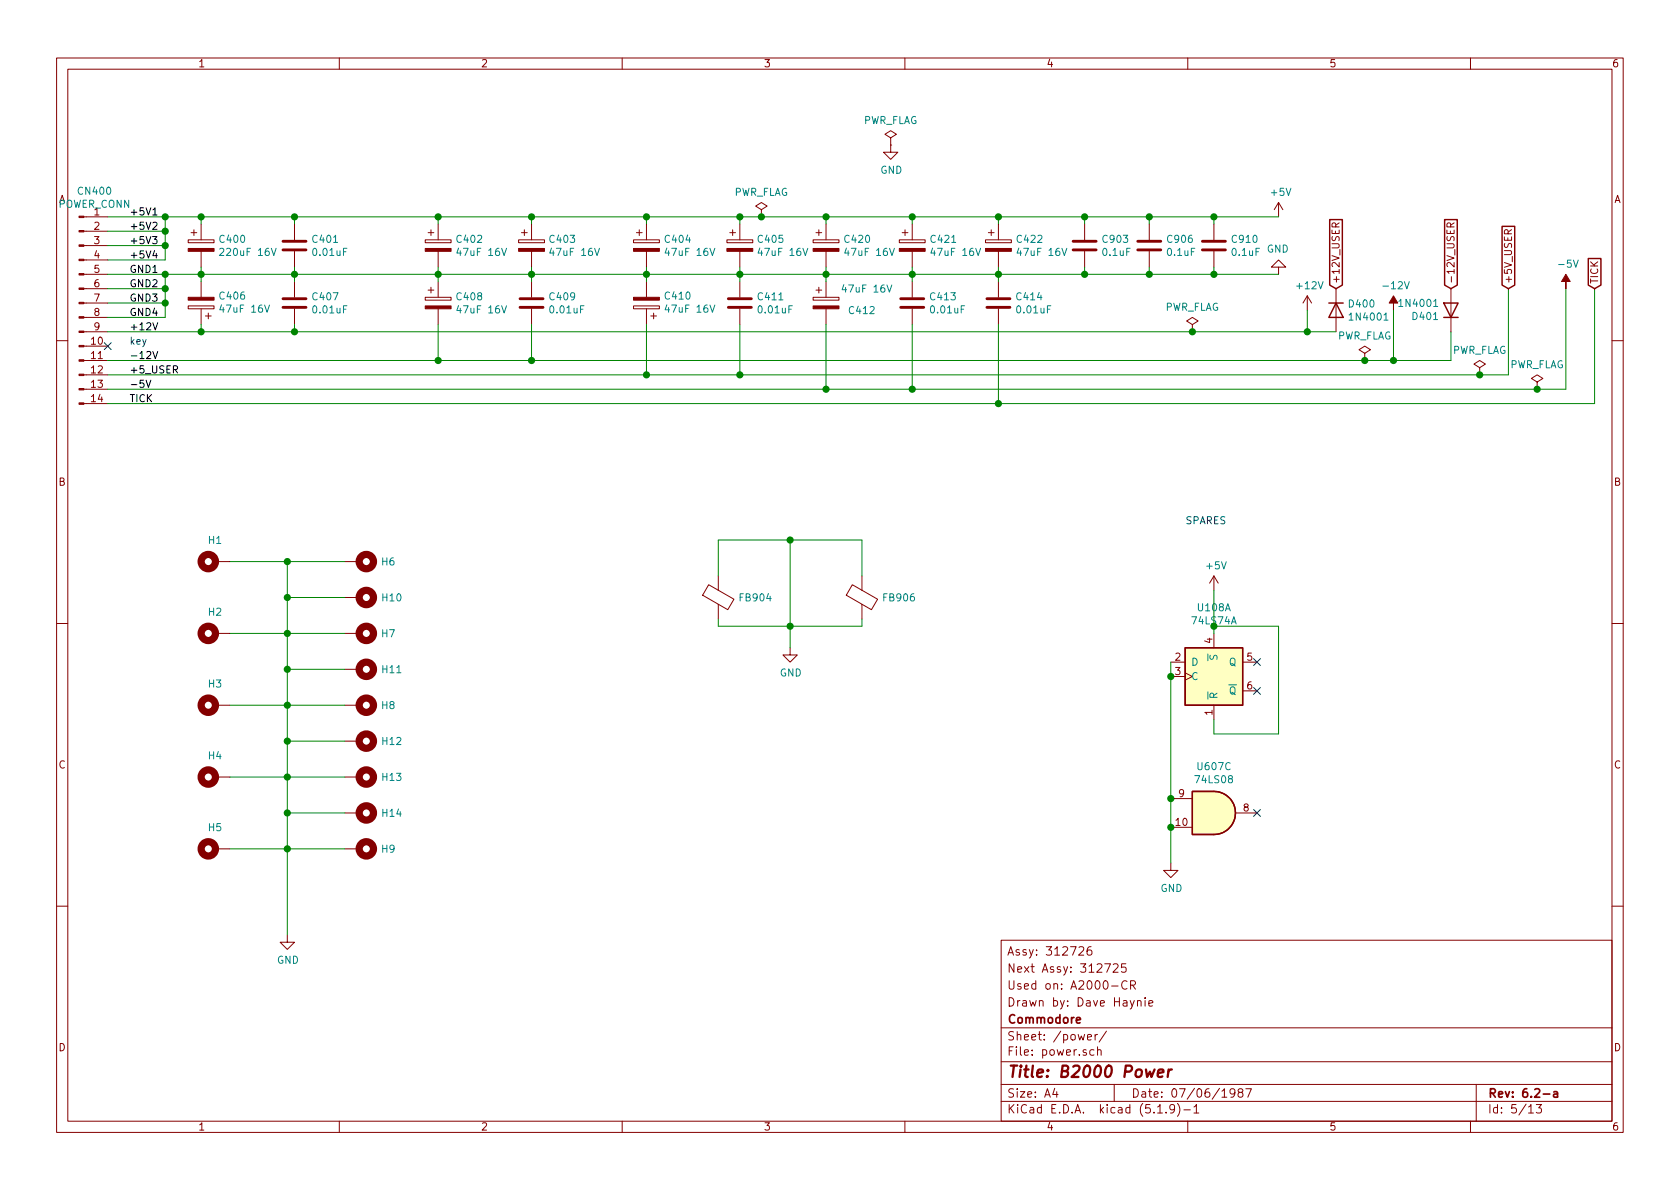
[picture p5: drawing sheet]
<svg xmlns="http://www.w3.org/2000/svg" width="297mm" height="210mm" viewBox="0 0 297 210" stroke-linecap="round" stroke-linejoin="round" font-family="sans-serif">
<g fill="none" stroke="#840000" stroke-width=".18">
<path d="M10 10.3h277v189.9h-277zM12 12.2h273v186.1h-273zM60 10.3v1.9M110 10.3v1.9M160 10.3v1.9M210 10.3v1.9M260 10.3v1.9M14.8 38.3h4.2M35.6 39.6v2.8M52.1 39.6v2.8M77.5 39.6v2.8M94 39.6v2.8"/>
<path d="M114.3 39.6v2.8M130.8 39.6v2.8M134.6 37.1l1-.7-1-.6-1 .6 1 .7v1.2M134.6 38.3h.1M146 39.6v2.8M157.5 24.4l1-.7-1-.6-1 .6 1 .7v1.2M157.5 25.6h.1M157.5 25.6v1.3h1.2l-1.2 1.3-1.3-1.3h1.3M161.3 39.6v2.8M176.5 39.6v2.8M191.8 39.6v2.8M203.2 39.6v2.8"/>
<path d="M214.6 39.6v2.8M226.1 35.8l-.8 1.3M226.1 35.8v2.5M226.1 35.8l.7 1.3M236.8 39.4l-.6 .4M257.1 39.4l-.6 .4M14.8 58.7h4.2M14.8 56.1h4.2M14.8 53.6h4.2M14.8 51h4.2M14.8 48.5h4.2M14.8 46h4.2"/>
<path d="M14.8 43.4h4.2M14.8 40.9h4.2M33.3 54.1h4.5v.5h-4.5zM33.3 42.4h4.5v.5h-4.5zM33.8 41.1h1M34.3 40.6v1.1M35.6 44.4v2.8M35.6 49.8v2.8M35.6 54.6v2.8M36.3 55.9h1M36.8 55.4v1M52.1 44.4v2.8"/>
<path d="M52.1 49.8v2.8M52.1 54.6v2.8M75.2 52.6h4.6v.5h-4.6zM75.2 42.4h4.6v.5h-4.6zM75.7 51.3h1M75.7 41.1h1M76.2 40.6v1.1M76.2 50.8v1M77.5 44.4v2.8M77.5 49.8v2.8M77.5 54.6v2.8M91.7 42.4h4.6v.5h-4.6z"/>
<path d="M92.2 41.1h1M92.7 40.6v1.1M94 44.4v2.8M94 49.8v2.8M94 54.6v2.8M112 54.1h4.6v.5h-4.6zM112 42.4h4.6v.5h-4.6zM112.5 41.1h1M113 40.6v1.1M114.3 44.4v2.8M114.3 49.8v2.8M114.3 54.6v2.8"/>
<path d="M115.1 55.9h1M115.6 55.4v1M128.5 42.4h4.6v.5h-4.6zM129 41.1h1M129.5 40.6v1.1M130.8 44.4v2.8M130.8 49.8v2.8M130.8 54.6v2.8M143.8 52.6h4.5v.5h-4.5zM143.8 42.4h4.5v.5h-4.5zM144.3 51.3h1M144.3 41.1h1"/>
<path d="M144.8 40.6v1.1M144.8 50.8v1M146 44.4v2.8M146 49.8v2.8M146 54.6v2.8M159 42.4h4.6v.5h-4.6zM159.5 41.1h1M160 40.6v1.1M161.3 44.4v2.8M161.3 49.8v2.8M161.3 54.6v2.8M174.2 42.4h4.6v.5h-4.6z"/>
<path d="M174.8 41.1h1M175.3 40.6v1.1M176.5 44.4v2.8M176.5 49.8v2.8M176.5 54.6v2.8M191.8 44.4v2.8M203.2 44.4v2.8M210.8 57.4l1-.6-1-.7-1 .7 1 .6v1.3M210.8 58.7h.1M214.6 44.4v2.8M226.1 47.2h1.2l-1.2-1.2-1.3 1.2h1.3v1.3M231.1 52.3l-.7 1.3"/>
<path d="M231.1 52.3v2.6M231.1 52.3l.8 1.3M236.2 40.1l-.1-.6h-.5l-.1 .1v.5h1.3M236.2 51v7.7M256.5 40.1l-.1-.6h-.4l-.2 .1v.5h1.3M256.5 51v7.7M266.6 41.3v-.6l-.2-.1-.3 .1-.1 .2v.4h1.3M267.3 40.6l-.7 .4M10 60.2h2M14.8 71.4h4.2M14.8 68.8h4.2M14.8 66.3h4.2"/>
<path d="M14.8 63.7h4.2M14.8 61.2h4.2M241.3 62.5l1-.7-1-.6-1 .6 1 .7v1.2M241.3 63.7h.1M261.6 65l1-.6-1-.7-1 .7 1 .6v1.3M261.6 66.3h.1M271.8 67.6l1-.7-1-.6-1 .6 1 .7v1.2M271.8 68.8h.1M285 60.2h2M38.1 99.3h2.5M61 99.3h2.5M10 110.3h2"/>
<path d="M38.1 112h2.5M61 112h2.5M61 118.4h2.5M61 105.7h2.5M125.3 103.4l4.5 2.6-1.1 1.8-4.5-2.5zM127 101.8v2.6M127 106.9v2.6M139.7 114.5v1.3h1.3l-1.3 1.3-1.3-1.3h1.3M150.7 103.4l4.5 2.6-1.1 1.8-4.5-2.5zM152.4 101.8v2.6M152.4 106.9v2.6M207 117.1h2.5"/>
<path d="M207 119.6h2.5M209.5 119l1.3 .6-1.3 .7M214.6 101.8v2.6M214.6 112v2.5M214.6 101.8l-.7 1.3M214.6 101.8l.8 1.3M219.7 117.1h2.5M285 110.3h2M38.1 124.7h2.5M38.1 137.4h2.5M61 124.7h2.5M61 137.4h2.5"/>
<path d="M61 131.1h2.5M214.6 124.7v2.5M219.7 122.2h2.5M38.1 150.1h2.5M61 150.1h2.5M61 143.8h2.5M207 152.6v1.3h1.3l-1.3 1.3-1.3-1.3h1.3M207 146.3h3.8M207 141.2h3.8M218.4 143.8h3.8M10 160.2h2M50.8 165.3v1.3h1.3l-1.3 1.3-1.3-1.3h1.3"/>
<path d="M177 166.3h108v32h-108zM190.8 167.6l.2-.2h.3l.3 .2v.2v.2l-.9 .9h.9M192.9 167.4a.59 .59 0 0 0-.7 .6v.6l.1 .2 .5 .1 .2-.1 .1-.5-.2-.3h-.4l-.3 .3M195.3 170.4h1l-.6 1.5M196.5 174.4h1.2M196.8 170.6l.3-.2h.3l.3 .5-.9 1h.9M199.1 170.4h-.8v.7l.2-.1 .5 .1 .1 .2v.5l-.3 .1-.5-.1M199.3 173.6a.7 .7 0 0 0-.9 .2 .7 .7 0 0 0 .1 .9 .55 .55 0 0 0 .8 .1M199.9 174.2l.7-.1 .2-.2-.1-.3-.2-.2h-.6v1.5M200.3 174.2l.5 .7M201.1 177.1l.2-.2 .4 .1 .1 .9M201.1 176.9v1"/>
<path d="M202.5 176.4v.2M202.5 176.9v1M203.1 177.4l.7-.1v-.3l-.5-.1-.2 .2 .1 .7h.6M285 160.2h2M60 198.3v1.9M110 198.3v1.9M160 198.3v1.9M177 194.8h108M177 191.8h108M177 187.8h108M177 181.8h108M186.5 192.5l-.4 1h1"/>
<path d="M186.8 193v1M192.3 183.4l.7-.1-.1-.3-.4-.1-.2 .2v.7h.6M193.4 185.7l-.4-.1-.3 .3 .1 .6 .2 .1 .4-.1M193.6 182.9v1M194.1 185.7l.2-.1 .3 .1 .1 .9M194.1 182.9l-.5 .3M194.1 185.1v1.5M195.6 182.3l-1.3 2M197 191.8v3M204.7 196.8h.8M206.2 196.7v.1M207.7 196l-.1 .1a.48 .48 0 0 1-.6 .1l-.2-.2 .2-.6a.48 .48 0 0 1 .6 .1 1.27 1.27 0 0 1-.2 1.2l-.4 .1"/>
<path d="M208.2 195.1a1.71 1.71 0 0 1 0 2.3M209.3 196.3h1.2M210 198.3v1.9M211.1 195.8l.4-.5v1.5M211.1 196.8h.9M216.1 194h.8M218.3 193.2l-.2 .3h-.3l-.3-.3v-.4l.1-.2 .5-.1 .2 .2a1.19 1.19 0 0 1-.2 1.2l-.5 .1M219.2 193.2l-.3-.3 .1-.2 .2-.2 .4 .1 .2 .2-.1 .2-.7 .2a.48 .48 0 0 0 0 .7l.2 .1 .5-.1a.48 .48 0 0 0-.2-.7M220.3 192.5h1l-.7 1.5M260 198.3v1.9M261 191.8v6.5M270.3 195.8l.4-.5v1.5"/>
<path d="M270.3 196.8h.8M271.6 195.3h.9l-.4 .6 .4 .1v.7l-.2 .1-.7-.1"/>
</g>
<path d="M190.3 180.4l.7-.1v-.3l-.5-.1-.2 .2 .1 .7h.6M272.9 193.5h1.1M274.7 193.1h.6l.1 .9M275.4 193.4l-.5 .1-.2 .2v.2l.2 .1 .5-.1" fill="none" stroke="#840000" stroke-width=".3"/>
<path d="M202.6 189.1l.2 1.3 .5-.9 .3 .9 .5-1.3M204.7 189.8l1-.2v-.4l-.6-.1-.3 .3-.1 .9 .2 .1 .6-.1M206.6 189.1l-.1 1.3M207.2 189.1a.54 .54 0 0 0-.6 .4" fill="none" stroke="#840000" stroke-width=".41"/>
<g fill="none" stroke="#840000" stroke-width="1.3">
<circle cx="36.8" cy="99.3" r="1.27"/>
<circle cx="64.8" cy="99.3" r="1.27"/>
<circle cx="36.8" cy="112" r="1.27"/>
<circle cx="64.8" cy="112" r="1.27"/>
<circle cx="64.8" cy="118.4" r="1.27"/>
<circle cx="64.8" cy="105.7" r="1.27"/>
<circle cx="36.8" cy="124.7" r="1.27"/>
<circle cx="36.8" cy="137.4" r="1.27"/>
<circle cx="64.8" cy="124.7" r="1.27"/>
<circle cx="64.8" cy="131.1" r="1.27"/>
<circle cx="64.8" cy="137.4" r="1.27"/>
<circle cx="36.8" cy="150.1" r="1.27"/>
<circle cx="64.8" cy="150.1" r="1.27"/>
<circle cx="64.8" cy="143.8" r="1.27"/>
</g>
<g fill="none" stroke="#840000" stroke-width=".51">
<path d="M50 54.4h4.1M50 52.8h4.1M50 44.2h4.1M50 42.7h4.1M91.9 54.4h4.1M91.9 52.8h4.1M128.8 54.4h4M128.8 52.8h4M159.3 54.4h4M159.3 52.8h4M174.5 54.4h4.1M174.5 52.8h4.1"/>
<path d="M189.7 44.2h4.1M189.7 42.7h4.1M201.2 44.2h4M201.2 42.7h4M212.6 44.2h4.1M212.6 42.7h4.1"/>
</g>
<g fill="#840000" stroke="#840000" stroke-width=".18">
<path d="M143.8 54.1h4.5v.5h-4.5z"/>
<path d="M112 52.6h4.6v.5h-4.6z"/>
<path d="M33.3 52.6h4.5v.5h-4.5z"/>
<path d="M246.4 52.3l.7 1.3h-.7v1.3v-1.3h-.8z"/>
<path d="M14 71.2h.8v.3h-.8z"/>
<path d="M14 68.7h.8v.3h-.8z"/>
<path d="M14 66.2h.8v.2h-.8z"/>
<path d="M14 63.6h.8v.3h-.8z"/>
<path d="M14 61.1h.8v.2h-.8z"/>
<path d="M14 58.5h.8v.3h-.8z"/>
<path d="M14 56h.8v.3h-.8z"/>
<path d="M14 53.5h.8v.2h-.8z"/>
<path d="M14 50.9h.8v.3h-.8z"/>
<path d="M14 48.4h.8v.2h-.8z"/>
<path d="M14 45.8h.8v.3h-.8z"/>
<path d="M14 43.3h.8v.3h-.8z"/>
<path d="M14 40.8h.8v.2h-.8z"/>
<path d="M14 38.2h.8v.3h-.8z"/>
<path d="M75.2 54.1h4.6v.5h-4.6z"/>
<path d="M276.9 48.5l.7 1.3h-.7v1.2v-1.2h-.8z"/>
<path d="M143.8 43.9h4.5v.5h-4.5z"/>
<path d="M159 43.9h4.6v.5h-4.6z"/>
<path d="M174.2 43.9h4.6v.5h-4.6z"/>
<path d="M128.5 43.9h4.6v.5h-4.6z"/>
<path d="M33.3 43.9h4.5v.5h-4.5z"/>
<path d="M75.2 43.9h4.6v.5h-4.6z"/>
<path d="M91.7 43.9h4.6v.5h-4.6z"/>
<path d="M112 43.9h4.6v.5h-4.6z"/>
</g>
<g fill="none" stroke="#008484" stroke-width=".18">
<path d="M38.8 44l.5-.1 .3 .4-.1 .2-.7 .7h.8M46.8 53.9l.4 1.3 .5-1.3M48 43.9l.4 1.3 .4-1.3M88.7 54.1l.4 1.2 .5-1.2M88.7 43.9l.4 1.3 .5-1.3M105.1 43.9l.5 1.3 .4-1.3M125.5 53.9l.5 1.3 .4-1.3M125.5 43.9l.5 1.3 .4-1.3M142 43.9l.4 1.3 .4-1.3M156.8 50.4l.5 1.3 .4-1.3M157.3 43.9l.4 1.3 .4-1.3M172.5 43.9l.4 1.3 .5-1.3"/>
<path d="M187.8 43.9l.4 1.3 .4-1.3M244.7 56.6h.7M253.5 54.2h.7"/>
</g>
<path d="M235.1 38.8h2.2v11.6l-1.1 .6-1.1-.6zM255.4 38.8h2.3v11.6l-1.2 .6-1.1-.6zM234.9 53.6h2.6M236.2 53.6l1.3 2.5h-2.6zM255.3 53.6h2.5l-1.3 2.5zM255.3 56.1h2.5M265.6 40h2.2v10.4l-1.1 .6-1.1-.6zM280.8 45.7h2.3v4.7l-1.2 .6-1.1-.6zM209.5 114.5h10.2v10.2h-10.2zM210.8 139.9h3.8a3.8 3.8 0 0 1 3.8 3.9 3.8 3.8 0 0 1-3.8 3.8h-3.8z" fill="none" stroke="#840000" stroke-width=".25"/>
<g fill="#ffffc2" stroke="#ffffc2" stroke-width=".18">
<path d="M209.5 114.5h10.2v10.2h-10.2z"/>
<path d="M214.6 139.9a3.8 3.8 0 0 1 3.8 3.9 3.8 3.8 0 0 1-3.8 3.8z"/>
<path d="M210.8 139.9h3.8v7.7h-3.8z"/>
</g>
<g fill="none" stroke="#008400" stroke-width=".18">
<path d="M19 38.3h207.1M29.2 38.3v7.7h-10.2M35.6 38.3v1.3M52.1 38.3v1.3M77.5 38.3v1.3M94 38.3v1.3M114.3 38.3v1.3M130.8 38.3v1.3M146 38.3v1.3M161.3 38.3v1.3M176.5 38.3v1.3M191.8 38.3v1.3"/>
<path d="M203.2 38.3v1.3M214.6 38.3v1.3M19 58.7h217.2M19 48.5h207.1M19 53.6h10.2M19 51h10.2M19 40.9h10.2M19 43.4h10.2M29.2 48.5v7.6h-10.2M35.6 47.2v2.6M35.6 57.4v1.3M52.1 47.2v2.6"/>
<path d="M52.1 57.4v1.3M77.5 47.2v2.6M77.5 57.4v6.3M94 47.2v2.6M94 57.4v6.3M114.3 47.2v2.6M114.3 57.4v8.9M130.8 47.2v2.6M130.8 57.4v8.9M146 47.2v2.6M146 57.4v11.4M161.3 47.2v2.6"/>
<path d="M161.3 57.4v11.4M176.5 47.2v2.6M176.5 57.4v14M191.8 47.2v1.3M203.2 47.2v1.3M214.6 47.2v1.3M231.1 54.9v3.8M246.4 54.9v8.8M256.5 58.7v5h-237.5M266.7 51v15.3h-247.7M276.9 51v17.8h-257.9M281.9 51v20.4h-262.9"/>
<path d="M40.6 99.3h20.4M50.8 99.3v66M139.7 95.5v19M40.6 112h20.4M50.8 105.7h10.2M50.8 118.4h10.2M127 101.8v-6.3h25.4v6.3M127 109.5v1.2h25.4v-1.2M207 117.1v35.5M214.6 104.4v7.6M214.6 110.7h11.5v19.1h-11.5v-2.6M40.6 124.7h20.4"/>
<path d="M40.6 137.4h20.4M50.8 131.1h10.2M40.6 150.1h20.4M50.8 143.8h10.2"/>
</g>
<path d="M27 39.4l.5-.1 .2 .1 .1 .2-.1 .2-.7 .8h.8M27 37.1l.4-.4v1.3M27 38h.8M27 41.8h.8l-.5 .5 .4 .1v.6l-.2 .1-.5-.1M27 57.1l.5 1.2 .4-1.2M27.3 44.3l-.3 .9h.8M27.6 44.8v.8M25.8 67.2l.4 1.3 .5-1.3M27 62.1l.5 1.3 .4-1.3M30.7 65.3h.6l.1-.2-.1-.3-.2-.1h-.4v1.3M31 65.3l.4 .7" fill="none" stroke="#000" stroke-width=".18"/>
<g fill="#008400" stroke="#008400" stroke-width=".25">
<circle cx="50.8" cy="118.4" r=".51"/>
<circle cx="207" cy="146.3" r=".51"/>
<circle cx="94" cy="63.7" r=".51"/>
<circle cx="241.3" cy="63.7" r=".51"/>
<circle cx="50.8" cy="131.1" r=".51"/>
<circle cx="29.2" cy="40.9" r=".51"/>
<circle cx="77.5" cy="63.7" r=".51"/>
<circle cx="50.8" cy="143.8" r=".51"/>
<circle cx="261.6" cy="66.3" r=".51"/>
<circle cx="29.2" cy="43.4" r=".51"/>
<circle cx="134.6" cy="38.3" r=".51"/>
<circle cx="271.8" cy="68.8" r=".51"/>
<circle cx="35.6" cy="58.7" r=".51"/>
<circle cx="29.2" cy="48.5" r=".51"/>
<circle cx="203.2" cy="38.3" r=".51"/>
<circle cx="29.2" cy="38.3" r=".51"/>
<circle cx="210.8" cy="58.7" r=".51"/>
<circle cx="50.8" cy="105.7" r=".51"/>
<circle cx="114.3" cy="66.3" r=".51"/>
<circle cx="207" cy="141.2" r=".51"/>
<circle cx="130.8" cy="66.3" r=".51"/>
<circle cx="207" cy="119.6" r=".51"/>
<circle cx="214.6" cy="110.7" r=".51"/>
<circle cx="146.1" cy="68.8" r=".51"/>
<circle cx="161.3" cy="68.8" r=".51"/>
<circle cx="139.7" cy="95.5" r=".51"/>
<circle cx="176.5" cy="71.4" r=".51"/>
<circle cx="139.7" cy="110.7" r=".51"/>
<circle cx="52.1" cy="58.7" r=".51"/>
<circle cx="231.1" cy="58.7" r=".51"/>
<circle cx="246.4" cy="63.7" r=".51"/>
<circle cx="52.1" cy="38.3" r=".51"/>
<circle cx="191.8" cy="38.3" r=".51"/>
<circle cx="35.6" cy="48.5" r=".51"/>
<circle cx="130.8" cy="38.3" r=".51"/>
<circle cx="214.6" cy="38.3" r=".51"/>
<circle cx="114.3" cy="38.3" r=".51"/>
<circle cx="52.1" cy="48.5" r=".51"/>
<circle cx="214.6" cy="48.5" r=".51"/>
<circle cx="94" cy="38.3" r=".51"/>
<circle cx="203.2" cy="48.5" r=".51"/>
<circle cx="77.5" cy="48.5" r=".51"/>
<circle cx="77.5" cy="38.3" r=".51"/>
<circle cx="191.8" cy="48.5" r=".51"/>
<circle cx="94" cy="48.5" r=".51"/>
<circle cx="161.3" cy="48.5" r=".51"/>
<circle cx="176.5" cy="38.3" r=".51"/>
<circle cx="114.3" cy="48.5" r=".51"/>
<circle cx="50.8" cy="99.3" r=".51"/>
<circle cx="29.2" cy="51" r=".51"/>
<circle cx="146.1" cy="48.5" r=".51"/>
<circle cx="50.8" cy="112" r=".51"/>
<circle cx="146.1" cy="38.3" r=".51"/>
<circle cx="29.2" cy="53.6" r=".51"/>
<circle cx="50.8" cy="124.7" r=".51"/>
<circle cx="50.8" cy="137.4" r=".51"/>
<circle cx="161.3" cy="38.3" r=".51"/>
<circle cx="176.5" cy="48.5" r=".51"/>
<circle cx="130.8" cy="48.5" r=".51"/>
<circle cx="50.8" cy="150.1" r=".51"/>
<circle cx="35.6" cy="38.3" r=".51"/>
</g>
<path d="M18.4 60.6l1.3 1.2M19.7 60.6l-1.3 1.2M221.6 116.5l1.3 1.2M222.9 116.5l-1.3 1.2M221.6 121.6l1.3 1.2M222.9 121.6l-1.3 1.2M221.6 143.1l1.3 1.3M222.9 143.1l-1.3 1.3" fill="none" stroke="#000084" stroke-width=".18"/>
<text font-size="2.8" fill="#840000" x="178" y="190.5">Title: B2000 Power</text>
<g font-size="2.1" fill="#840000">
<text x="178" y="172">Next Assy: 312725</text>
<text x="178" y="169">Assy: 312726</text>
<text x="178" y="178">Drawn by: Dave Haynie</text>
<text x="178" y="175">Used on: A2000-CR</text>
<text x="178" y="184">Sheet: /power/</text>
<text x="178" y="181">Commodore</text>
<text x="178" y="186.7">File: power.sch</text>
<text x="178" y="196.9">KiCad E.D.A. kicad (5.1.9)-1</text>
<text x="178" y="194.1">Size: A4</text>
<text x="200" y="194.1">Date: 07/06/1987</text>
<text x="263" y="194.1">Rev: 6.2-a</text>
<text x="263" y="196.9">Id: 5/13</text>
</g>
<g font-size="1.8" fill="#840000">
<text x="35" y="11.9">1</text>
<text x="85" y="11.9">2</text>
<text x="135" y="11.9">3</text>
<text x="185" y="11.9">4</text>
<text x="235" y="11.9">5</text>
<text x="285" y="11.9">6</text>
<text x="10.4" y="35.9">A</text>
<text x="285.4" y="35.9">A</text>
<text x="16.7" y="40.6">2</text>
<text x="16.7" y="43.2">3</text>
<text x="16.7" y="45.7">4</text>
<text x="16.7" y="48.3">5</text>
<text x="16.7" y="50.8">6</text>
<text x="16.7" y="53.3">7</text>
<text x="236.9" y="50.3" transform="rotate(-90 236.9 50.3)">+12V_USER</text>
<text x="257.2" y="50.3" transform="rotate(-90 257.2 50.3)">-12V_USER</text>
<text x="267.3" y="50.3" transform="rotate(-90 267.3 50.3)">+5V_USER</text>
<text x="282.6" y="50.3" transform="rotate(-90 282.6 50.3)">TICK</text>
<text x="16.7" y="55.9">8</text>
<text x="16.7" y="58.4">9</text>
<text x="16.2" y="61">10</text>
<text x="16.2" y="63.5">11</text>
<text x="16.2" y="66">12</text>
<text x="16.2" y="68.6">13</text>
<text x="16.2" y="71.1">14</text>
<text x="10.4" y="85.9">B</text>
<text x="285.4" y="85.9">B</text>
<text x="214.4" y="113.8" transform="rotate(-90 214.4 113.8)">4</text>
<text x="207.8" y="116.8">2</text>
<text x="207.8" y="119.4">3</text>
<text x="220.5" y="116.8">5</text>
<text x="220.5" y="121.9">6</text>
<text x="214.4" y="126.5" transform="rotate(-90 214.4 126.5)">1</text>
<text x="10.4" y="135.9">C</text>
<text x="285.4" y="135.9">C</text>
<text x="208.4" y="141">9</text>
<text x="219.9" y="143.5">8</text>
<text x="207.9" y="146">10</text>
<text x="10.4" y="185.9">D</text>
<text x="285.4" y="185.9">D</text>
<text x="35" y="199.9">1</text>
<text x="85" y="199.9">2</text>
<text x="135" y="199.9">3</text>
<text x="185" y="199.9">4</text>
<text x="235" y="199.9">5</text>
<text x="285" y="199.9">6</text>
</g>
<g font-size="1.8" fill="#008484">
<text x="152.5" y="21.9">PWR_FLAG</text>
<text x="14" y="34.4">CN400</text>
<text x="129.7" y="34.6">PWR_FLAG</text>
<text x="155.7" y="30.7">GND</text>
<text x="224.8" y="34.6">+5V</text>
<text x="10.3" y="36.7">POWER_CONN</text>
<text x="16.7" y="38.1">1</text>
<text x="39" y="42.9">C400</text>
<text x="39.4" y="45.3">220uF 16V</text>
<text x="55.4" y="42.9">C401</text>
<text x="55.5" y="45.3">0.01uF</text>
<text x="80.9" y="42.9">C402</text>
<text x="81.2" y="45.3">47uF 16V</text>
<text x="97.3" y="42.9">C403</text>
<text x="97.7" y="45.3">47uF 16V</text>
<text x="117.7" y="42.9">C404</text>
<text x="118.1" y="45.3">47uF 16V</text>
<text x="134.1" y="42.9">C405</text>
<text x="134.5" y="45.3">47uF 16V</text>
<text x="149.5" y="42.9">C420</text>
<text x="149.8" y="45.3">47uF 16V</text>
<text x="164.7" y="42.9">C421</text>
<text x="165" y="45.3">47uF 16V</text>
<text x="179.9" y="42.9">C422</text>
<text x="180.3" y="45.3">47uF 16V</text>
<text x="195.1" y="45.3">0.1uF</text>
<text x="195.1" y="42.9">C903</text>
<text x="206.5" y="45.3">0.1uF</text>
<text x="206.5" y="42.9">C906</text>
<text x="217.9" y="45.3">0.1uF</text>
<text x="218" y="42.9">C910</text>
<text x="224" y="44.7">GND</text>
<text x="275.9" y="47.3">-5V</text>
<text x="39" y="53">C406</text>
<text x="55.4" y="53.1">C407</text>
<text x="80.9" y="53.1">C408</text>
<text x="97.3" y="53.1">C409</text>
<text x="117.7" y="53">C410</text>
<text x="134.1" y="53.1">C411</text>
<text x="149.4" y="51.7">47uF 16V</text>
<text x="164.6" y="53.1">C413</text>
<text x="179.9" y="53.1">C414</text>
<text x="229.4" y="51.1">+12V</text>
<text x="244.9" y="51.1">-12V</text>
<text x="39.3" y="55.3">47uF 16V</text>
<text x="55.5" y="55.4">0.01uF</text>
<text x="81.2" y="55.4">47uF 16V</text>
<text x="97.4" y="55.4">0.01uF</text>
<text x="118.1" y="55.3">47uF 16V</text>
<text x="134.2" y="55.4">0.01uF</text>
<text x="150.3" y="55.5">C412</text>
<text x="164.7" y="55.4">0.01uF</text>
<text x="180" y="55.4">0.01uF</text>
<text x="205.9" y="55">PWR_FLAG</text>
<text x="238.6" y="54.4">D400</text>
<text x="238.9" y="56.7">1N4001</text>
<text x="247.7" y="54.3">1N4001</text>
<text x="249.9" y="56.6">D401</text>
<text x="236.3" y="60">PWR_FLAG</text>
<text x="256.7" y="62.6">PWR_FLAG</text>
<text x="266.8" y="65.1">PWR_FLAG</text>
<text x="36.9" y="96.2">H1</text>
<text x="67.5" y="100">H6</text>
<text x="213.4" y="100.7">+5V</text>
<text x="67.6" y="106.3">H10</text>
<text x="130.9" y="106.3">FB904</text>
<text x="156.3" y="106.3">FB906</text>
<text x="36.9" y="108.9">H2</text>
<text x="67.5" y="112.7">H7</text>
<text x="210.9" y="110.4">74LS74A</text>
<text x="211.9" y="108.1">U108A</text>
<text x="67.6" y="119">H11</text>
<text x="137.9" y="119.6">GND</text>
<text x="210.6" y="117.7">D</text>
<text x="215.3" y="116.7" transform="rotate(-90 215.3 116.7)">S</text>
<text x="217.3" y="117.7">Q</text>
<text x="36.9" y="121.6">H3</text>
<text x="67.5" y="125.4">H8</text>
<text x="210.6" y="120.3">C</text>
<text x="215.3" y="123.7" transform="rotate(-90 215.3 123.7)">R</text>
<text x="217.3" y="122.8">Q</text>
<text x="67.6" y="131.7">H12</text>
<text x="36.9" y="134.3">H4</text>
<text x="211.9" y="136.2">U607C</text>
<text x="67.6" y="138.1">H13</text>
<text x="211.5" y="138.5">74LS08</text>
<text x="36.9" y="147">H5</text>
<text x="67.6" y="144.4">H14</text>
<text x="67.5" y="150.8">H9</text>
<text x="205.2" y="157.7">GND</text>
<text x="49" y="170.4">GND</text>
</g>
<g font-size="1.8">
<text x="22.9" y="40.6">+5V2</text>
<text x="22.9" y="38.1">+5V1</text>
<text x="22.9" y="45.7">+5V4</text>
<text x="22.9" y="43.2">+5V3</text>
<text x="22.9" y="50.8">GND2</text>
<text x="22.9" y="48.3">GND1</text>
<text x="22.9" y="53.3">GND3</text>
<text x="22.9" y="55.9">GND4</text>
<text x="22.9" y="58.4">+12V</text>
<text x="22.9" y="63.5">-12V</text>
<text x="22.9" y="66">+5_USER</text>
<text x="22.9" y="68.6">-5V</text>
<text x="22.9" y="71.1">TICK</text>
</g>
<g font-size="1.8" fill="#0000c2">
<text x="22.9" y="61">key</text>
<text x="209.5" y="92.7">SPARES</text>
</g>
</svg>
